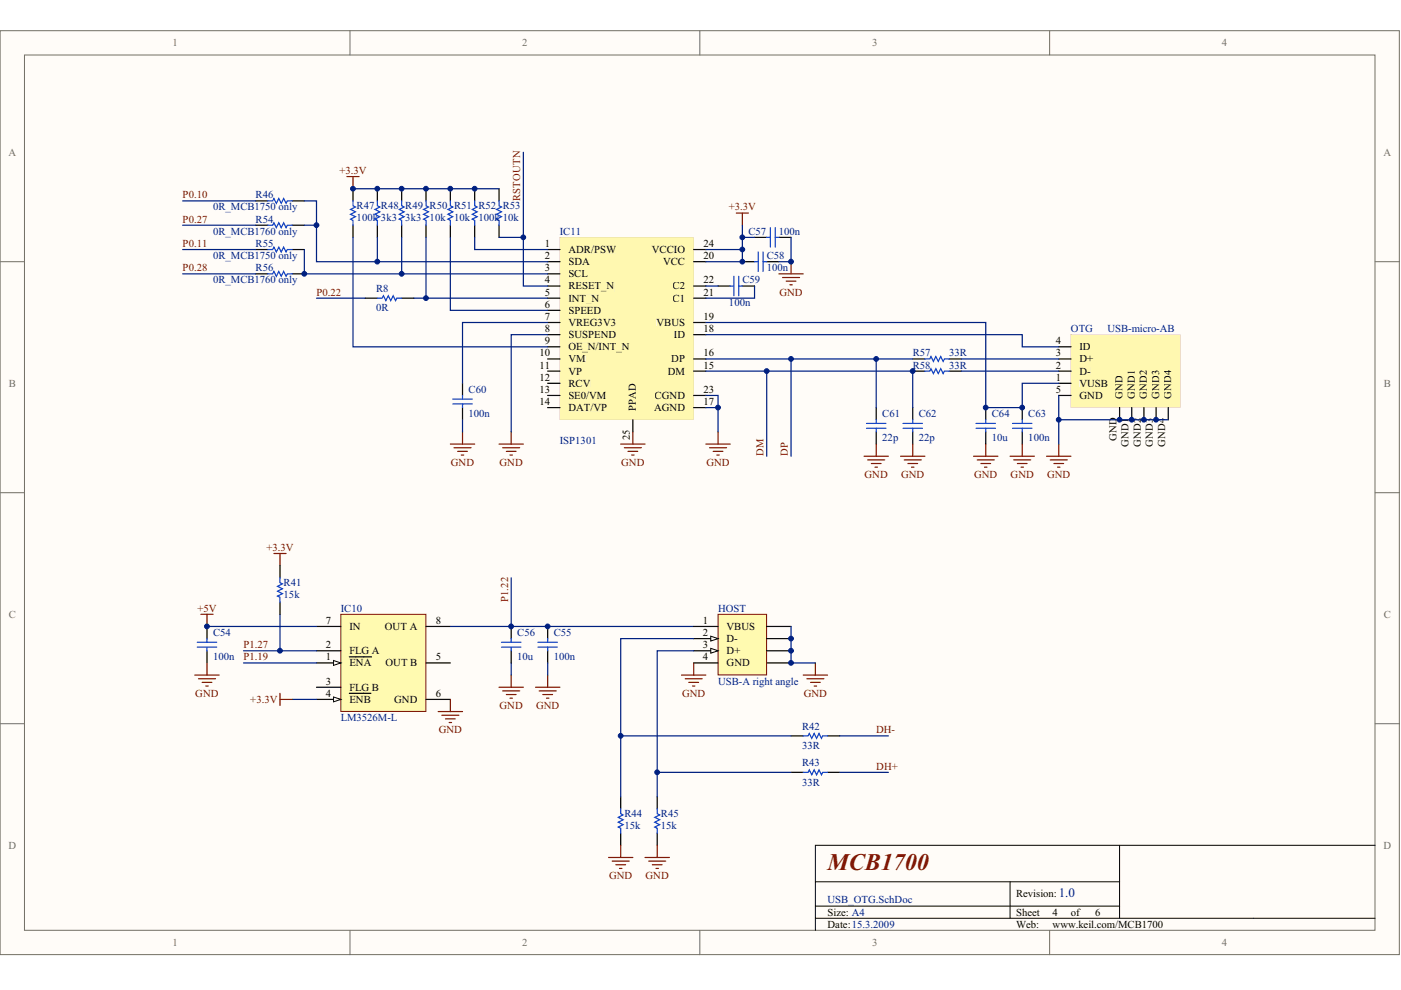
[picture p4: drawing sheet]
<svg xmlns="http://www.w3.org/2000/svg" width="297mm" height="210mm" viewBox="0 0 297 210" stroke-linecap="round" stroke-linejoin="round" font-family="sans-serif">
<path d="M0 6.5h296.7v195.9h-296.7z" fill="#fffcf8"/>
<path d="M0 6.5h296.7v195.9h-296.7z" fill="none" stroke="#726f64" stroke-width=".21"/>
<path d="M5.2 11.7h286.3v185.5h-286.3z" fill="#fffcf8"/>
<g fill="none" stroke="#726f64" stroke-width=".21">
<path d="M5.2 11.7h286.3v185.5h-286.3zM74.2 6.5v5.2M148.4 6.5v5.2M222.5 6.5v5.2M0 55.5h5.2M291.6 55.5h5.1M0 104.5h5.2M291.6 104.5h5.1M0 153.4h5.2M291.6 153.4h5.1M74.2 197.3v5.1M148.4 197.3v5.1"/>
<path d="M222.5 197.3v5.1"/>
</g>
<path d="M237.4 179.2v15.5M291.6 179.2h-118.7v18.1M172.9 187h64.5M172.9 194.7h118.7M172.9 192.1h64.5M214.2 187v7.7" fill="none" stroke="#000" stroke-width=".21"/>
<path d="M72.3 130.2h18v20.6h-18z" fill="#fffab0"/>
<path d="M72.3 130.2h18v20.6h-18z" fill="none" stroke="#851200" stroke-width=".21"/>
<path d="M67.1 140.6h5.2" fill="none" stroke="#000" stroke-width=".26"/>
<path d="M70.7 140l1.6 .6-1.6 .5z" fill="#fffcf8"/>
<path d="M70.7 140l1.6 .6-1.6 .5z" fill="none" stroke="#000" stroke-width=".21"/>
<path d="M67.1 132.8h5.2M67.1 138h5.2M74.1 139.3h4.7M67.1 145.7h5.2M67.1 148.3h5.2M90.3 140.6h5.2" fill="none" stroke="#000" stroke-width=".26"/>
<path d="M70.7 147.8l1.6 .5-1.6 .5z" fill="#fffcf8"/>
<path d="M70.7 147.8l1.6 .5-1.6 .5z" fill="none" stroke="#000" stroke-width=".21"/>
<path d="M90.3 132.8h5.2M74.1 147h4.5M90.3 148.3h5.2" fill="none" stroke="#000" stroke-width=".26"/>
<g fill="#000">
<path d="M116 52.8h2.7l.1 .1-.1 .1h-2.6zM116 55.4h2.7l.1 .1-.1 .1h-2.6zM116 58l2.7-.1 .1 .2-.1 .1h-2.6zM147 55.4h2.7l.1 .1-.1 .1h-2.6zM147 52.8h2.7l.1 .1-.1 .1h-2.6zM116 60.6l2.7-.1 .1 .1-.1 .2h-2.6zM116 63.1h2.7l.1 .1-.1 .1h-2.6zM116 65.7h2.7l.1 .1-.1 .1h-2.6zM116 68.3l2.7-.1 .1 .2-.1 .1h-2.6zM116 70.9l2.7-.1 .1 .2-.1 .1h-2.6zM116 73.4h2.7l.1 .1-.1 .2h-2.6zM116 76h2.7l.1 .1-.1 .1h-2.6z"/>
<path d="M116 78.6h2.7l.1 .1-.1 .1h-2.6zM147 78.6h2.7l.1 .1-.1 .1h-2.6zM147 76h2.7l.1 .1-.1 .1h-2.6zM147 70.9l2.7-.1 .1 .2-.1 .1h-2.6zM147 68.3l2.7-.1 .1 .2-.1 .1h-2.6zM147 63.1h2.7l.1 .1-.1 .1h-2.6zM147 60.6l2.7-.1 .1 .1-.1 .2h-2.6zM116 81.2l2.7-.1 .1 .2-.1 .1h-2.6zM116 83.8l2.7-.1 .1 .1-.1 .2h-2.6zM116 86.3h2.7l.1 .1-.1 .2h-2.6zM134.1 88.9l.2 .1v2.6l-.1 .1-.1-.1zM147 86.3h2.7l.1 .1-.1 .2h-2.6z"/>
<path d="M147 83.8l2.7-.1 .1 .1-.1 .2h-2.6z"/>
</g>
<path d="M118.7 50.3h28.3v38.7h-28.3v-2.4l.1-.2-.1-.1v-2.3l.1-.2-.1-.1v-2.3l.1-.1-.1-.2v-2.3l.1-.1-.1-.1v-2.4l.1-.1-.1-.1v-2.3l.1-.2-.1-.1v-2.3l.1-.1-.1-.2v-2.3l.1-.1-.1-.2v-2.3l.1-.1-.1-.1v-2.4l.1-.1-.1-.1v-2.3l.1-.2-.1-.1v-2.3l.1-.1-.1-.2v-2.3l.1-.1-.1-.1v-2.4l.1-.1-.1-.1zM138.7 85.6v1.6h6.5v-1.6zM120.5 85.6v1.6h8.2v-1.6zM133.3 86v1.2h1.5v-1.2zM133.3 84.7v1.2h1.5v-1.2zM138.9 83v1.6h6.3v-1.6zM120.6 83v1.6h7.9v-1.6zM133.3 83v1.6h1.5v-1.6zM133.3 81.4v1.5h1.5v-1.5zM120.5 80.5v1.5h4.7v-1.5zM120.5 77.9v1.6h2.8v-1.6zM141.6 77.9v1.5h3.6v-1.5zM120.5 75.3v1.6h3.6v-1.6zM142.4 75.3v1.5h2.8v-1.5zM127.6 72.8v2h5.9v-2zM120.6 72.7v2.1h7v-2.1zM120.6 70.1v1.6h5.3v-1.6zM126 70.2v1.5h4.6v-1.5zM143.7 70.2v1.5h1.5v-1.5zM143 70.2v1.5h.6v-1.5zM139.2 67.6v1.5h5.9v-1.5zM120.5 67.6v1.5h9.9v-1.5zM120.6 65v1.6h2.4v-1.6zM123.1 65v1.5h4.3v-1.5zM120.6 62.4v1.6h.6v.4h5.8v-2zM142.7 62.4v1.6h2.3v-1.6zM120.5 59.8v2.1h9.7v-2.1zM142.7 59.8v1.6h2.5v-1.6zM120.6 57.3v1.5h4v-1.5zM140.6 54.7v1.6h4.6v-1.6zM120.6 54.7v1.6h4.4v-1.6zM143.7 52.1v1.6h1.5v-1.6zM138.2 52.1v1.6h5.4v-1.6zM127.4 52.1v1.6h3.2v-1.6zM120.5 52.1v1.6h6.6v-1.6z" fill="#fff8b0"/>
<path d="M118.7 52.8l.1 .1-.1 .1z" fill="#000"/>
<g fill="#fff8b0">
<path d="M120.5 52.1h6.6v1.6h-6.6z"/>
<path d="M127.4 52.1h3.2v1.6h-3.2z"/>
</g>
<path d="M118.7 55.4l.1 .1-.1 .1z" fill="#000"/>
<path d="M120.6 54.7h4.4v1.6h-4.4z" fill="#fff8b0"/>
<path d="M118.7 57.9l.1 .2-.1 .1z" fill="#000"/>
<path d="M120.6 57.3h4v1.5h-4z" fill="#fff8b0"/>
<path d="M118.7 60.5l.1 .1-.1 .2z" fill="#000"/>
<path d="M120.5 59.8h9.7v2.1h-9.7z" fill="#fff8b0"/>
<path d="M118.7 63.1l.1 .1-.1 .1z" fill="#000"/>
<g fill="#fff8b0">
<path d="M120.6 62.4h.6v1.6h-.6z"/>
<path d="M121.2 62.4h5.8v2h-5.8z"/>
<path d="M121.2 62.4v1.6z"/>
</g>
<path d="M118.7 65.7l.1 .1-.1 .1zM121.2 62.4v1.6z" fill="#000"/>
<g fill="#fff8b0">
<path d="M120.6 65h2.4v1.6h-2.4z"/>
<path d="M123.1 65h4.3v1.5h-4.3z"/>
</g>
<path d="M118.7 68.2l.1 .2-.1 .1z" fill="#000"/>
<path d="M120.5 67.6h9.9v1.5h-9.9z" fill="#fff8b0"/>
<path d="M118.7 70.8l.1 .2-.1 .1z" fill="#000"/>
<g fill="#fff8b0">
<path d="M120.6 70.1h5.3v1.6h-5.3z"/>
<path d="M126 70.2h4.6v1.5h-4.6z"/>
</g>
<path d="M118.7 73.4l.1 .1-.1 .2z" fill="#000"/>
<g fill="#fff8b0">
<path d="M120.6 72.7h7v2.1h-7z"/>
<path d="M127.6 72.8h5.9v2h-5.9z"/>
</g>
<path d="M118.7 76l.1 .1-.1 .1z" fill="#000"/>
<path d="M120.5 75.3h3.6v1.6h-3.6z" fill="#fff8b0"/>
<path d="M118.7 78.6l.1 .1-.1 .1z" fill="#000"/>
<path d="M120.5 77.9h2.8v1.6h-2.8z" fill="#fff8b0"/>
<path d="M118.7 81.1l.1 .2-.1 .1z" fill="#000"/>
<path d="M120.5 80.5h4.7v1.5h-4.7z" fill="#fff8b0"/>
<path d="M118.7 83.7l.1 .1-.1 .2z" fill="#000"/>
<path d="M120.6 83h7.9v1.6h-7.9z" fill="#fff8b0"/>
<path d="M118.7 86.3l.1 .1-.1 .2z" fill="#000"/>
<path d="M120.5 85.6h8.2v1.6h-8.2z" fill="#fff8b0"/>
<path d="M147 78.6v.2z" fill="#000"/>
<path d="M141.6 77.9h3.6v1.5h-3.6z" fill="#fff8b0"/>
<path d="M147 76v.2z" fill="#000"/>
<path d="M142.4 75.3h2.8v1.5h-2.8z" fill="#fff8b0"/>
<path d="M147 86.3v.2z" fill="#000"/>
<path d="M138.7 85.6h6.5v1.6h-6.5z" fill="#fff8b0"/>
<path d="M147 70.9v.2z" fill="#000"/>
<g fill="#fff8b0">
<path d="M143 70.2h.6v1.5h-.6z"/>
<path d="M143.7 70.2h1.5v1.5h-1.5z"/>
</g>
<path d="M147 68.3v.2z" fill="#000"/>
<path d="M139.2 67.6h5.9v1.5h-5.9z" fill="#fff8b0"/>
<path d="M147 55.4v.2z" fill="#000"/>
<path d="M140.6 54.7h4.6v1.6h-4.6z" fill="#fff8b0"/>
<path d="M147 63.1v.2z" fill="#000"/>
<path d="M142.7 62.4h2.3v1.6h-2.3z" fill="#fff8b0"/>
<path d="M147 60.6v.2z" fill="#000"/>
<path d="M142.7 59.8h2.5v1.6h-2.5z" fill="#fff8b0"/>
<path d="M147 83.8v.2z" fill="#000"/>
<path d="M138.9 83h6.3v1.6h-6.3z" fill="#fff8b0"/>
<path d="M147 52.8v.2z" fill="#000"/>
<g fill="#fff8b0">
<path d="M138.2 52.1h5.4v1.6h-5.4z"/>
<path d="M143.7 52.1h1.5v1.6h-1.5z"/>
</g>
<path d="M134.1 88.9l.2 .1z" fill="#000"/>
<g fill="#fff8b0">
<path d="M133.3 86h1.5v1.2h-1.5z"/>
<path d="M133.3 84.7h1.5v1.2h-1.5z"/>
<path d="M133.3 83h1.5v1.6h-1.5z"/>
<path d="M133.3 81.4h1.5v1.5h-1.5z"/>
</g>
<path d="M134.3 89h12.7l.1-2.4v2.4zM147 84v2.3z" fill="#851200"/>
<path d="M147 86.3l.1 .3z" fill="#000"/>
<path d="M118.7 86.6v2.4h15.4h-15.4zM118.7 84v2.3zM118.7 81.4v2.3zM118.7 78.8v2.3zM118.7 76.2v2.4zM118.7 73.7v2.3zM118.7 71.1v2.3zM118.7 68.5v2.3zM118.7 65.9v2.3zM118.7 63.3v2.4zM118.7 60.8v2.3zM118.7 58.2v2.3zM118.7 55.6v2.3zM118.7 53v2.4zM118.7 50.3h28.4v2.5l-.1-2.5h-28.3v2.5z" fill="#851200"/>
<g fill="#000">
<path d="M118.7 52.8v.2zM118.7 55.4v.2zM118.7 57.9v.3zM118.7 60.5v.3zM118.7 63.1v.2zM118.7 65.7v.2zM118.7 68.2v.3zM118.7 70.8v.3zM118.7 73.4v.3zM118.7 76v.2zM118.7 78.6v.2zM118.7 81.1v.3z"/>
<path d="M118.7 83.7v.3zM118.7 86.3v.3z"/>
</g>
<path d="M147 78.8v4.9zM147 76.2v2.4zM147 71.1v4.9zM147 68.5v2.3zM147 63.3v5z" fill="#851200"/>
<path d="M147 78.6l.1 .2zM147 76l.1 .2zM147 70.8l.1 .3zM147 68.3l.1 .2z" fill="#000"/>
<path d="M147 60.8v2.3zM147 55.6v4.9zM147 53v2.4z" fill="#851200"/>
<g fill="#000">
<path d="M147 55.4l.1 .2zM147 52.8l.1 .2zM147 63.1l.1 .2zM147 60.5l.1 .3zM224.4 78.6h2.7l.1 .1-.1 .1h-2.6zM224.4 76h2.7l.1 .1-.1 .1h-2.6zM224.4 73.4h2.7l.1 .1-.1 .2h-2.6zM134.1 89h.2zM147 83.7l.1 .3zM224.4 81.2l2.7-.1 .1 .2-.1 .1h-2.6zM224.4 83.8l2.7-.1 .1 .1-.1 .2h-2.6zM237.3 86.3l.2 .1v2.6l-.1 .1-.2-.1z"/>
<path d="M239.9 86.3l.2 .1v2.6l-.1 .1-.2-.1zM242.4 86.3l.3 .1v2.6l-.2 .1-.1-.1zM245 86.3l.2 .1v2.6l-.1 .1-.1-.1zM247.6 86.3l.2 .1v2.6l-.1 .1-.1-.1z"/>
</g>
<g fill="none" stroke="#000" stroke-width=".26">
<path d="M74.8 40v2.6M74.8 47.8v2.5M80 40v2.6M80 47.8v2.5M85.2 40v2.6M85.2 47.8v2.5M90.3 40v2.6M90.3 47.8v2.5M95.5 40v2.6M95.5 47.8v2.5M100.6 40v2.6M100.6 47.8v2.5"/>
<path d="M105.8 40v2.6M105.8 47.8v2.5M157.4 55.5h2.6M160 50.3h2.6M162.6 55.5h2.5M165.1 50.3h2.6M152.2 60.6h2.6M157.4 60.6h2.6M193.5 78.7h2.6M193.5 76.1h2.6M201.3 78.7h2.5M201.3 76.1h2.5"/>
<path d="M98.1 81.3v2.5M98.1 86.4v2.6M185.8 86.4v2.6M185.8 91.6v2.6M193.5 86.4v2.6M193.5 91.6v2.6M216.7 86.4v2.6M216.7 91.6v2.6M59.4 119.9v2.6M43.9 132.8v2.6M43.9 138v2.6M59.4 127.7v2.5"/>
<path d="M116.1 132.8v2.6M116.1 138v2.6M167.7 156h2.6M175.5 156h2.5M131.6 168.9v2.6M131.6 176.6v2.6M139.3 168.9v2.6M139.3 176.6v2.6M167.7 163.8h2.6M175.5 163.8h2.5"/>
</g>
<g fill="none" stroke="#0049ff" stroke-width=".26">
<path d="M74.8 42.6v1l.6 .3-1.1 .5 1.1 .5-1.1 .5 1.1 .5-1.1 .6 .5 .2v1.1M80 42.6v1l.5 .3-1 .5 1 .5-1 .5 1 .5-1 .6 .5 .2v1.1M85.2 42.6v1l.5 .3-1.1 .5 1.1 .5-1.1 .5 1.1 .5-1.1 .6 .6 .2v1.1M90.3 42.6v1l.5 .3-1 .5 1 .5-1 .5 1 .5-1 .6 .5 .2v1.1M95.5 42.6v1l.5 .3-1 .5 1 .5-1 .5 1 .5-1 .6 .5 .2v1.1M100.6 42.6v1l.6 .3-1.1 .5 1.1 .5-1.1 .5 1.1 .5-1.1 .6 .5 .2v1.1M105.8 42.6v1l.5 .3-1 .5 1 .5-1 .5 1 .5-1 .6 .5 .2v1.1M155.6 58.6v4.1M156.6 58.6v4.1M160 55.5h.8M160.8 53.4v4.1M161.8 53.4v4.1"/>
<path d="M161.8 55.5h.8M162.6 50.3h.7M163.3 48.3v4.1M164.4 48.3v4.1M164.4 50.3h.7M154.8 60.6h.8M156.6 60.6h.8M196.1 78.7h1l.3-.5 .5 1 .5-1 .5 1 .6-1 .5 1 .2-.5h1.1M196.1 76.1h1l.3-.5 .5 1 .5-1 .5 1 .6-1 .5 1 .2-.5h1.1M96 84.6h4.1M96 85.6h4.1M98.1 83.8v.8"/>
<path d="M98.1 85.6v.8M183.7 89.8h4.1M183.7 90.8h4.1M185.8 89v.8M185.8 90.8v.8M191.5 89.8h4.1M191.5 90.8h4.1M193.5 89v.8M193.5 90.8v.8M214.7 89.8h4.1M214.7 90.8h4.1M216.7 89v.8"/>
<path d="M216.7 90.8v.8M41.8 136.2h4.1M41.8 137.2h4.1M43.9 135.4v.8M43.9 137.2v.8M59.4 122.5v1l.5 .3-1.1 .5 1.1 .5-1.1 .5 1.1 .6-1.1 .5 .6 .2v1.1M114.1 136.2h4.1M114.1 137.2h4.1M116.1 135.4v.8M116.1 137.2v.8M170.3 156h1l.3-.5 .5 1 .5-1 .5 1 .6-1 .5 1 .2-.5h1.1M131.6 171.5v1l.5 .3-1 .5 1 .5-1 .5 1 .5-1 .6 .5 .2v1"/>
<path d="M139.3 171.5v1l.6 .3-1.1 .5 1.1 .5-1.1 .5 1.1 .5-1.1 .6 .5 .2v1M170.3 163.8h1l.3-.6 .5 1.1 .5-1.1 .5 1.1 .6-1.1 .5 1.1 .2-.5h1.1"/>
</g>
<g fill="none" stroke="#851200" stroke-width=".26">
<path d="M73.6 37.4h2.5M74.8 37.4v2.6M156.1 45.2h2.6M157.4 45.2v2.6M165.1 58.1h5.2M165.9 58.8h3.6M166.7 59.6h2.1M167.7 55.5v2.6M167.5 60.4h.5M95.5 94.2h5.1M96.3 94.9h3.6M97 95.7h2.1"/>
<path d="M97.8 96.5h.5M98.1 91.6v2.6M105.8 94.2h5.2M106.6 94.9h3.6M107.3 95.7h2.1M108.1 96.5h.5M108.4 91.6v2.6M131.6 94.2h5.2M132.4 94.9h3.6M133.1 95.7h2.1M133.9 96.5h.5M134.2 91.6v2.6"/>
<path d="M149.7 94.2h5.1M150.4 94.9h3.6M151.2 95.7h2.1M152 96.5h.5M152.2 91.6v2.6M183.2 96.7h5.2M184 97.5h3.6M184.7 98.3h2.1M185.5 99.1h.5M185.8 94.2v2.5M190.9 96.7h5.2M191.7 97.5h3.6"/>
<path d="M192.5 98.3h2M193.3 99.1h.5M193.5 94.2v2.5M214.2 96.7h5.1M214.9 97.5h3.6M215.7 98.3h2.1M216.5 99.1h.5M216.7 94.2v2.5M58.1 117.4h2.6M59.4 117.4v2.5M42.6 130.2h2.6M43.9 130.2v2.6"/>
<path d="M41.3 143.1h5.2M42.1 143.9h3.6M42.9 144.7h2M43.6 145.5h.5M43.9 140.6v2.5M92.9 150.9h5.2M93.7 151.6h3.6M94.5 152.4h2M95.2 153.2h.5M95.5 148.3v2.6M105.8 145.7h5.2M106.6 146.5h3.6"/>
<path d="M107.3 147.3h2.1M108.1 148h.5M108.4 143.1v2.6M113.5 145.7h5.2M114.3 146.5h3.6M115.1 147.3h2.1M115.9 148h.5M116.1 143.1v2.6M144.5 143.1h5.2M145.3 143.9h3.6M146 144.7h2.1M146.8 145.5h.5"/>
<path d="M147.1 140.6v2.5M131.6 179.2v2.6M139.3 179.2v2.6M129 181.8h5.2M129.8 182.6h3.6M130.6 183.4h2M131.3 184.1h.6M136.8 181.8h5.1M137.5 182.6h3.6M138.3 183.4h2.1M139.1 184.1h.5"/>
</g>
<g fill="none" stroke="#002080" stroke-width=".26">
<path d="M111 32.3v28.3h5.1M74.8 50.3v23.2h41.3M74.8 40h31M80 50.3v5.2M85.2 50.3v7.8M90.3 50.3v12.9M95.5 50.3v15.5h20.6M100.6 50.3v2.6h15.5M105.8 50.3h5.2M149.7 52.9h7.7M157.4 47.8v7.7h-7.7M157.4 50.3h2.6"/>
<path d="M167.7 50.3v5.2h-2.6M116.1 71h-7.7v20.6M116.1 68.4h-18v12.9M149.7 78.7h43.8v7.7M149.7 60.6h2.5M149.7 76.1h43.8M160 60.6v2.6h-10.3M162.6 78.7v18M167.7 76.1v20.6M185.8 76.1v10.3M98.1 89v2.6M149.7 83.8h2.5v7.8"/>
<path d="M149.7 86.4h2.5M43.9 132.8h23.2M51.6 138h15.5M59.4 130.2v7.8M95.5 132.8h51.6M108.4 140.6v2.5M116.1 140.6v2.5M178 156h10.4M139.3 163.8h28.4M178 163.8h10.4"/>
</g>
<path d="M227.1 71h23.1v15.4h-23.1z" fill="#fff8b0"/>
<path d="M227.1 81.1l.1 .2-.1 .1z" fill="#000"/>
<path d="M228.9 80.5h5.9v1.5h-5.9z" fill="#fff8b0"/>
<path d="M227.1 78.6l.1 .1-.1 .1z" fill="#000"/>
<path d="M228.9 77.9h2.3v1.5h-2.3z" fill="#fff8b0"/>
<path d="M227.1 76l.1 .1-.1 .1z" fill="#000"/>
<path d="M228.9 75.3h2.8v1.5h-2.8z" fill="#fff8b0"/>
<path d="M227.1 73.4l.1 .1-.1 .2z" fill="#000"/>
<g fill="#fff8b0">
<path d="M228.9 72.8h.7v1.5h-.7z"/>
<path d="M229.6 72.8h1.5v1.5h-1.5z"/>
</g>
<path d="M227.1 83.7l.1 .1-.1 .2z" fill="#000"/>
<path d="M228.9 83h4.8v1.6h-4.8z" fill="#fff8b0"/>
<path d="M237.3 86.3l.2 .1z" fill="#000"/>
<g fill="#fff8b0">
<path d="M236.5 83h1.5v1.5h-1.5z"/>
<path d="M236.5 81.4h1.5v1.6h-1.5z"/>
<path d="M236.5 79.7h1.5v1.5h-1.5z"/>
</g>
<path d="M239.9 86.3l.2 .1z" fill="#000"/>
<g fill="#fff8b0">
<path d="M239.1 83h1.5v1.5h-1.5z"/>
<path d="M239.1 81.4h1.5v1.6h-1.5z"/>
<path d="M239.1 79.7h1.5v1.5h-1.5z"/>
<path d="M239.1 78.7h1.5v.6h-1.5z"/>
</g>
<path d="M242.5 86.3l.2 .1z" fill="#000"/>
<g fill="#fff8b0">
<path d="M241.6 83h1.6v1.5h-1.6z"/>
<path d="M241.7 81.4h1.5v1.6h-1.5z"/>
<path d="M241.7 79.7h1.5v1.5h-1.5z"/>
<path d="M241.6 78.6h1.6v.9h-1.6z"/>
</g>
<path d="M245 86.3l.2 .1z" fill="#000"/>
<g fill="#fff8b0">
<path d="M244.2 83h1.6v1.5h-1.6z"/>
<path d="M244.3 81.4h1.5v1.6h-1.5z"/>
<path d="M244.3 79.7h1.4v1.5h-1.4z"/>
<path d="M244.2 78.7h1.6v.8h-1.6z"/>
</g>
<path d="M247.6 86.3l.2 .1z" fill="#000"/>
<g fill="#fff8b0">
<path d="M246.8 83h1.6v1.5h-1.6z"/>
<path d="M246.8 81.4h1.5v1.6h-1.5z"/>
<path d="M246.8 79.7h1.5v1.5h-1.5z"/>
<path d="M246.8 78.5h1.5v1.1h-1.5z"/>
</g>
<path d="M227 70.9h23.3v15.5h-2.5h2.4v-15.4h-23.1v2.4zM245.2 86.4h2.4zM242.7 86.4h2.3zM240.1 86.4h2.3zM237.5 86.4h2.3zM227 84l.1 2.4h10.1h-10.2zM227 81.4l.1 2.3zM227 78.8l.1 2.3zM227 76.2l.1 2.4zM227 73.7l.1 2.3z" fill="#851200"/>
<path d="M227 78.6l.1 .2zM227 76l.1 .2zM227 73.4l.1 .3zM227 81.1l.1 .3zM227 83.7l.1 .3zM237.3 86.4h.2zM239.8 86.4h.3zM242.4 86.4h.3zM245 86.4h.2zM247.6 86.4h.2z" fill="#000"/>
<path d="M206.4 96.7h5.2M207.2 97.5h3.6M208 98.3h2M208.7 99.1h.6M209 94.2v2.5M221.9 96.7h5.2M222.7 97.5h3.6M223.4 98.3h2.1M224.2 99.1h.5M224.5 94.2v2.5" fill="none" stroke="#851200" stroke-width=".26"/>
<path d="M149.7 71h67v2.5h7.8M149.7 68.4h59.3v18h7.7v-5.1h7.8M203.8 78.7h20.7M203.8 76.1h20.7M224.5 83.8v5.2h23.2M224.5 89v5.2" fill="none" stroke="#002080" stroke-width=".26"/>
<path d="M152.2 130.2h10.3v12.9h-10.3z" fill="#fffab0"/>
<path d="M152.2 130.2h10.3v12.9h-10.3z" fill="none" stroke="#851200" stroke-width=".21"/>
<path d="M147.1 132.8h5.1M147.1 135.4h5.1" fill="none" stroke="#000" stroke-width=".26"/>
<path d="M150.7 134.9l1.5 .5-1.5 .5z" fill="#fffcf8"/>
<path d="M150.7 134.9l1.5 .5-1.5 .5z" fill="none" stroke="#000" stroke-width=".21"/>
<path d="M147.1 138h5.1" fill="none" stroke="#000" stroke-width=".26"/>
<path d="M150.7 137.5l1.5 .5-1.5 .5z" fill="#fffcf8"/>
<path d="M150.7 137.5l1.5 .5-1.5 .5z" fill="none" stroke="#000" stroke-width=".21"/>
<g fill="none" stroke="#000" stroke-width=".26">
<path d="M54.2 47.8h2.6M54.2 58.1h2.6M54.2 42.6h2.6M54.2 52.9h2.6M61.9 47.8h2.6M61.9 58.1h2.6M61.9 42.6h2.6M61.9 52.9h2.6M77.4 63.2h2.6M85.2 63.2h2.5M209 86.4v2.6M209 91.6v2.6"/>
<path d="M108.4 132.8v2.6M108.4 138v2.6M162.6 138h5.1M162.6 135.4h5.1M162.6 132.8h5.1M147.1 140.6h5.1M162.6 140.6h5.1"/>
</g>
<g fill="none" stroke="#002080" stroke-width=".26">
<path d="M38.7 47.8h15.5M38.7 42.6h15.5M38.7 52.9h15.5M38.7 58.1h15.5M64.5 42.6h2.6v12.9h49M64.5 52.9v5.2h51.6M64.5 47.8h2.6M67.1 63.2h10.3M87.7 63.2h28.4M108.4 122.5v10.3M147.1 135.4h-15.5v33.5M147.1 138h-7.8v30.9"/>
<path d="M167.7 132.8v7.8h5.2M51.6 140.6h15.5M61.9 148.3h5.2M131.6 156h36.1"/>
</g>
<path d="M59.4 147v2.6M59.4 148.3h2.5M170.3 143.1h5.2M171.1 143.9h3.6M171.8 144.7h2.1M172.6 145.5h.5M172.9 140.6v2.5" fill="none" stroke="#851200" stroke-width=".26"/>
<g fill="none" stroke="#0049ff" stroke-width=".26">
<path d="M56.8 47.8h1l.3-.6 .5 1.1 .5-1.1 .5 1.1 .5-1.1 .6 1.1 .2-.5h1M56.8 58.1h1l.3-.6 .5 1.1 .5-1.1 .5 1.1 .5-1.1 .6 1.1 .2-.5h1M56.8 42.6h1l.3-.5 .5 1 .5-1 .5 1 .5-1 .6 1 .2-.5h1M56.8 52.9h1l.3-.5 .5 1 .5-1 .5 1 .5-1 .6 1 .2-.5h1M80 63.2h1l.3-.5 .5 1 .5-1 .5 1 .6-1 .5 1 .2-.5h1.1M206.9 89.8h4.2M206.9 90.8h4.2M209 89v.8M209 90.8v.8M106.3 136.2h4.1M106.3 137.2h4.1M108.4 135.4v.8"/>
<path d="M108.4 137.2v.8"/>
</g>
<circle cx="43.9" cy="132.8" r=".5" fill="#002080"/>
<circle cx="43.9" cy="132.8" r=".5" fill="none" stroke="#002080" stroke-width=".21"/>
<circle cx="59.4" cy="138" r=".5" fill="#002080"/>
<circle cx="59.4" cy="138" r=".5" fill="none" stroke="#002080" stroke-width=".21"/>
<circle cx="64.5" cy="58.1" r=".5" fill="#002080"/>
<circle cx="64.5" cy="58.1" r=".5" fill="none" stroke="#002080" stroke-width=".21"/>
<circle cx="67.1" cy="47.7" r=".5" fill="#002080"/>
<circle cx="67.1" cy="47.7" r=".5" fill="none" stroke="#002080" stroke-width=".21"/>
<circle cx="74.8" cy="40" r=".5" fill="#002080"/>
<circle cx="74.8" cy="40" r=".5" fill="none" stroke="#002080" stroke-width=".21"/>
<circle cx="80" cy="55.5" r=".5" fill="#002080"/>
<circle cx="80" cy="55.5" r=".5" fill="none" stroke="#002080" stroke-width=".21"/>
<circle cx="80" cy="40" r=".5" fill="#002080"/>
<circle cx="80" cy="40" r=".5" fill="none" stroke="#002080" stroke-width=".21"/>
<circle cx="85.2" cy="58.1" r=".5" fill="#002080"/>
<circle cx="85.2" cy="58.1" r=".5" fill="none" stroke="#002080" stroke-width=".21"/>
<circle cx="85.2" cy="40" r=".5" fill="#002080"/>
<circle cx="85.2" cy="40" r=".5" fill="none" stroke="#002080" stroke-width=".21"/>
<circle cx="90.3" cy="63.2" r=".5" fill="#002080"/>
<circle cx="90.3" cy="63.2" r=".5" fill="none" stroke="#002080" stroke-width=".21"/>
<circle cx="90.3" cy="40" r=".5" fill="#002080"/>
<circle cx="90.3" cy="40" r=".5" fill="none" stroke="#002080" stroke-width=".21"/>
<circle cx="95.5" cy="40" r=".5" fill="#002080"/>
<circle cx="95.5" cy="40" r=".5" fill="none" stroke="#002080" stroke-width=".21"/>
<circle cx="100.6" cy="40" r=".5" fill="#002080"/>
<circle cx="100.6" cy="40" r=".5" fill="none" stroke="#002080" stroke-width=".21"/>
<circle cx="108.4" cy="132.8" r=".5" fill="#002080"/>
<circle cx="108.4" cy="132.8" r=".5" fill="none" stroke="#002080" stroke-width=".21"/>
<circle cx="110.9" cy="50.3" r=".5" fill="#002080"/>
<circle cx="110.9" cy="50.3" r=".5" fill="none" stroke="#002080" stroke-width=".21"/>
<circle cx="116.1" cy="132.8" r=".5" fill="#002080"/>
<circle cx="116.1" cy="132.8" r=".5" fill="none" stroke="#002080" stroke-width=".21"/>
<circle cx="131.6" cy="156" r=".5" fill="#002080"/>
<circle cx="131.6" cy="156" r=".5" fill="none" stroke="#002080" stroke-width=".21"/>
<circle cx="139.3" cy="163.7" r=".5" fill="#002080"/>
<circle cx="139.3" cy="163.7" r=".5" fill="none" stroke="#002080" stroke-width=".21"/>
<circle cx="152.2" cy="86.4" r=".5" fill="#002080"/>
<circle cx="152.2" cy="86.4" r=".5" fill="none" stroke="#002080" stroke-width=".21"/>
<circle cx="157.4" cy="55.5" r=".5" fill="#002080"/>
<circle cx="157.4" cy="55.5" r=".5" fill="none" stroke="#002080" stroke-width=".21"/>
<circle cx="157.4" cy="52.9" r=".5" fill="#002080"/>
<circle cx="157.4" cy="52.9" r=".5" fill="none" stroke="#002080" stroke-width=".21"/>
<circle cx="157.4" cy="50.3" r=".5" fill="#002080"/>
<circle cx="157.4" cy="50.3" r=".5" fill="none" stroke="#002080" stroke-width=".21"/>
<circle cx="162.5" cy="78.7" r=".5" fill="#002080"/>
<circle cx="162.5" cy="78.7" r=".5" fill="none" stroke="#002080" stroke-width=".21"/>
<circle cx="167.7" cy="140.5" r=".5" fill="#002080"/>
<circle cx="167.7" cy="140.5" r=".5" fill="none" stroke="#002080" stroke-width=".21"/>
<circle cx="167.7" cy="138" r=".5" fill="#002080"/>
<circle cx="167.7" cy="138" r=".5" fill="none" stroke="#002080" stroke-width=".21"/>
<circle cx="167.7" cy="135.4" r=".5" fill="#002080"/>
<circle cx="167.7" cy="135.4" r=".5" fill="none" stroke="#002080" stroke-width=".21"/>
<circle cx="167.7" cy="76.1" r=".5" fill="#002080"/>
<circle cx="167.7" cy="76.1" r=".5" fill="none" stroke="#002080" stroke-width=".21"/>
<circle cx="167.7" cy="55.5" r=".5" fill="#002080"/>
<circle cx="167.7" cy="55.5" r=".5" fill="none" stroke="#002080" stroke-width=".21"/>
<circle cx="185.8" cy="76.1" r=".5" fill="#002080"/>
<circle cx="185.8" cy="76.1" r=".5" fill="none" stroke="#002080" stroke-width=".21"/>
<circle cx="193.5" cy="78.7" r=".5" fill="#002080"/>
<circle cx="193.5" cy="78.7" r=".5" fill="none" stroke="#002080" stroke-width=".21"/>
<circle cx="209" cy="86.4" r=".5" fill="#002080"/>
<circle cx="209" cy="86.4" r=".5" fill="none" stroke="#002080" stroke-width=".21"/>
<circle cx="216.7" cy="86.4" r=".5" fill="#002080"/>
<circle cx="216.7" cy="86.4" r=".5" fill="none" stroke="#002080" stroke-width=".21"/>
<circle cx="224.5" cy="89" r=".5" fill="#002080"/>
<circle cx="224.5" cy="89" r=".5" fill="none" stroke="#002080" stroke-width=".21"/>
<circle cx="237.4" cy="89" r=".5" fill="#002080"/>
<circle cx="237.4" cy="89" r=".5" fill="none" stroke="#002080" stroke-width=".21"/>
<circle cx="239.9" cy="89" r=".5" fill="#002080"/>
<circle cx="239.9" cy="89" r=".5" fill="none" stroke="#002080" stroke-width=".21"/>
<circle cx="242.5" cy="89" r=".5" fill="#002080"/>
<circle cx="242.5" cy="89" r=".5" fill="none" stroke="#002080" stroke-width=".21"/>
<circle cx="245.1" cy="89" r=".5" fill="#002080"/>
<circle cx="245.1" cy="89" r=".5" fill="none" stroke="#002080" stroke-width=".21"/>
<text font-size="5.1" fill="#851200" x="175.5" y="184.5">MCB1700</text>
<text font-size="2.8" fill="#002080" x="224.5" y="190.2">1.0</text>
<g font-size="2.3" fill="#726f64">
<text x="36.6" y="9.8">1</text>
<text x="110.7" y="9.8">2</text>
<text x="184.9" y="9.8">3</text>
<text x="259.1" y="9.8">4</text>
<text x="1.8" y="33">A</text>
<text x="293.3" y="33">A</text>
<text x="1.9" y="82">B</text>
<text x="293.4" y="82">B</text>
<text x="1.9" y="131">C</text>
<text x="293.4" y="131">C</text>
<text x="1.8" y="180">D</text>
<text x="293.3" y="180">D</text>
<text x="36.6" y="200.6">1</text>
<text x="110.7" y="200.6">2</text>
<text x="184.9" y="200.6">3</text>
<text x="259.1" y="200.6">4</text>
</g>
<g font-size="2.3" fill="#851200">
<text x="72" y="36.9">+3.3V</text>
<text x="38.7" y="42">P0.10</text>
<text x="38.7" y="47.2">P0.27</text>
<text x="154.5" y="44.6">+3.3V</text>
<text x="38.7" y="52.4">P0.11</text>
<text x="38.7" y="57.5">P0.28</text>
<text x="67.1" y="62.7">P0.22</text>
<text x="165.2" y="62.7">GND</text>
<text x="95.6" y="98.8">GND</text>
<text x="105.9" y="98.8">GND</text>
<text x="131.7" y="98.8">GND</text>
<text x="149.8" y="98.8">GND</text>
<text x="183.3" y="101.3">GND</text>
<text x="191" y="101.3">GND</text>
<text x="206.5" y="101.3">GND</text>
<text x="214.3" y="101.3">GND</text>
<text x="222" y="101.3">GND</text>
<text x="56.5" y="116.8">+3.3V</text>
<text x="41.8" y="129.7">+5V</text>
<text x="51.6" y="137.4">P1.27</text>
<text x="51.6" y="140">P1.19</text>
<text x="41.4" y="147.7">GND</text>
<text x="53.1" y="149">+3.3V</text>
<text x="144.6" y="147.7">GND</text>
<text x="170.4" y="147.7">GND</text>
<text x="93" y="155.5">GND</text>
<text x="105.9" y="150.3">GND</text>
<text x="113.6" y="150.3">GND</text>
<text x="185.8" y="155.5">DH-</text>
<text x="185.8" y="163.2">DH+</text>
<text x="129.1" y="186.4">GND</text>
<text x="136.9" y="186.4">GND</text>
</g>
<g font-size="2.3" fill="#002080">
<text x="45.2" y="44.6">0R_MCB1750 only</text>
<text x="54.2" y="47.2">R54</text>
<text x="54.2" y="42">R46</text>
<text x="75.6" y="44.4">R47 R48 R49 R50 R51 R52 R53</text>
<text x="75.6" y="46.9">100k 3k3</text>
<text x="85.9" y="46.9">3k3</text>
<text x="91.1" y="46.9">10k</text>
<text x="96.3" y="46.9">10k</text>
<text x="101.4" y="46.9">100k 10k</text>
<text x="45.2" y="49.8">0R_MCB1760 only</text>
<text x="54.2" y="52.4">R55</text>
<text x="118.7" y="49.8">IC11</text>
<text x="158.7" y="49.8">C57</text>
<text x="165.1" y="49.8">100n</text>
<text x="45.2" y="54.9">0R_MCB1750 only</text>
<text x="54.2" y="57.5">R56</text>
<text x="162.6" y="54.9">C58</text>
<text x="162.6" y="57.5">100n</text>
<text x="45.2" y="60.1">0R_MCB1760 only</text>
<text x="79.7" y="61.9">R8</text>
<text x="154.6" y="65">100n</text>
<text x="157.4" y="60.1">C59</text>
<text x="79.7" y="66">0R</text>
<text x="227.1" y="70.4">OTG</text>
<text x="234.8" y="70.4">USB-micro-AB</text>
<text x="193.5" y="75.6">R57</text>
<text x="201.3" y="75.6">33R</text>
<text x="99.4" y="83.3">C60</text>
<text x="193.5" y="78.1">R58</text>
<text x="201.3" y="78.1">33R</text>
<text x="99.4" y="88.4">100n</text>
<text x="187.1" y="88.4">C61</text>
<text x="194.8" y="88.4">C62</text>
<text x="210.3" y="88.4">C64</text>
<text x="218" y="88.4">C63</text>
<text x="118.7" y="94.1">ISP1301</text>
<text x="187.1" y="93.6">22p</text>
<text x="194.8" y="93.6">22p</text>
<text x="210.3" y="93.6">10u</text>
<text x="218" y="93.6">100n</text>
<text x="60.1" y="124.3">R41</text>
<text x="60.1" y="126.9">15k</text>
<text x="72.3" y="129.7">IC10</text>
<text x="152.2" y="129.7">HOST</text>
<text x="45.2" y="134.8">C54</text>
<text x="109.7" y="134.8">C56</text>
<text x="117.4" y="134.8">C55</text>
<text x="45.2" y="140">100n</text>
<text x="109.7" y="140">10u</text>
<text x="117.4" y="140">100n</text>
<text x="152.2" y="145.2">USB-A right angle</text>
<text x="72.3" y="152.9">LM3526M-L</text>
<text x="170" y="154.7">R42</text>
<text x="170" y="158.8">33R</text>
<text x="170" y="162.4">R43</text>
<text x="170" y="166.6">33R</text>
<text x="132.4" y="173.3">R44</text>
<text x="140.1" y="173.3">R45</text>
<text x="132.4" y="175.8">15k</text>
<text x="140.1" y="175.8">15k</text>
<text x="175.5" y="191.6">USB_OTG.SchDoc</text>
</g>
<g font-size="2.3">
<text x="115.5" y="52.4">1</text>
<text x="120.5" y="53.6">ADR/PSW</text>
<text x="138.2" y="53.6">VCCIO</text>
<text x="149.1" y="52.4">24</text>
<text x="115.5" y="54.9">2</text>
<text x="115.5" y="57.5">3</text>
<text x="120.5" y="56.2">SDA</text>
<text x="120.5" y="58.8">SCL</text>
<text x="140.6" y="56.2">VCC</text>
<text x="149.1" y="54.9">20</text>
<text x="115.5" y="60.1">4</text>
<text x="115.5" y="62.7">5</text>
<text x="115.5" y="65.2">6</text>
<text x="120.5" y="61.4">RESET_N</text>
<text x="120.5" y="64">INT_N</text>
<text x="142.6" y="64">C1</text>
<text x="142.6" y="61.4">C2</text>
<text x="149.1" y="62.7">21</text>
<text x="149.1" y="60.1">22</text>
<text x="115.5" y="67.8">7</text>
<text x="115.5" y="70.4">8</text>
<text x="120.5" y="66.5">SPEED</text>
<text x="120.5" y="69.1">VREG3V3</text>
<text x="120.5" y="71.7">SUSPEND</text>
<text x="139.2" y="69.1">VBUS</text>
<text x="142.9" y="71.7">ID</text>
<text x="149.1" y="67.8">19</text>
<text x="149.1" y="70.4">18</text>
<text x="114.4" y="75.6">10</text>
<text x="115.5" y="73">9</text>
<text x="120.5" y="74.3">OE_N/INT_N</text>
<text x="120.5" y="76.8">VM</text>
<text x="120.5" y="74.3">OE_N/I</text>
<text x="127.7" y="74.3">NT_N</text>
<text x="142.3" y="76.8">DP</text>
<text x="149.1" y="75.6">16</text>
<text x="223.9" y="75.6">3</text>
<text x="223.9" y="73">4</text>
<text x="228.9" y="76.8">D+</text>
<text x="228.9" y="74.3">ID</text>
<text x="114.4" y="78.1">11</text>
<text x="114.4" y="80.7">12</text>
<text x="114.4" y="83.3">13</text>
<text x="120.5" y="79.4">VP</text>
<text x="120.5" y="82">RCV</text>
<text x="141.6" y="79.4">DM</text>
<text x="149.1" y="83.3">23</text>
<text x="149.1" y="78.1">15</text>
<text x="223.9" y="80.7">1</text>
<text x="223.9" y="78.1">2</text>
<text x="223.9" y="83.3">5</text>
<text x="228.9" y="82">VUSB</text>
<text x="228.9" y="79.4">D-</text>
<text x="114.4" y="85.9">14</text>
<text x="120.5" y="84.6">SE0/VM</text>
<text x="120.5" y="87.2">DAT/VP</text>
<text x="138.7" y="87.2">AGND</text>
<text x="138.8" y="84.6">CGND</text>
<text x="149.1" y="85.9">17</text>
<text x="228.9" y="84.6">GND</text>
<text x="69.1" y="132.3">7</text>
<text x="69.1" y="137.4">2</text>
<text x="74.1" y="133.6">IN</text>
<text x="81.6" y="133.6">OUT A</text>
<text x="92.4" y="132.3">8</text>
<text x="149" y="132.3">1</text>
<text x="149" y="134.8">2</text>
<text x="149" y="137.4">3</text>
<text x="154" y="133.6">VBUS</text>
<text x="154" y="136.1">D-</text>
<text x="69.1" y="140">1</text>
<text x="74.1" y="141.3">ENA</text>
<text x="74.1" y="138.7">FLG A</text>
<text x="81.7" y="141.3">OUT B</text>
<text x="92.4" y="140">5</text>
<text x="149" y="140">4</text>
<text x="154" y="138.7">D+</text>
<text x="154" y="141.3">GND</text>
<text x="69.1" y="145.2">3</text>
<text x="69.1" y="147.7">4</text>
<text x="74.1" y="146.4">FLG B</text>
<text x="74.1" y="149">ENB</text>
<text x="83.6" y="149">GND</text>
<text x="92.4" y="147.7">6</text>
<text x="215.4" y="190.3">Revision:</text>
<text x="175.5" y="194.1">Size: A4</text>
<text x="175.5" y="196.7">Date:15.3.2009</text>
<text x="215.4" y="196.7">Web:</text>
<text x="215.4" y="194.1">Sheet</text>
<text x="223.2" y="194.1">4</text>
<text x="223.2" y="196.7">www.keil.com/MCB1700</text>
<text x="227.1" y="194.1">of</text>
<text x="232.2" y="194.1">6</text>
</g>
<g font-size="2.2" fill="#851200">
<text x="110.3" y="42.6" transform="rotate(-90 110.3 42.6)">RSTOUTN</text>
<text x="161.9" y="96.7" transform="rotate(-90 161.9 96.7)">DM</text>
<text x="167.1" y="96.7" transform="rotate(-90 167.1 96.7)">DP</text>
<text x="107.7" y="127.7" transform="rotate(-90 107.7 127.7)">P1.22</text>
</g>
<g font-size="2.2">
<text x="134.8" y="87.2" transform="rotate(-90 134.8 87.2)">PPAD</text>
<text x="238" y="84.6" transform="rotate(-90 238 84.6)">GND</text>
<text x="240.6" y="84.6" transform="rotate(-90 240.6 84.6)">GND1</text>
<text x="243.2" y="84.6" transform="rotate(-90 243.2 84.6)">GND2</text>
<text x="245.7" y="84.6" transform="rotate(-90 245.7 84.6)">GND3</text>
<text x="248.3" y="84.6" transform="rotate(-90 248.3 84.6)">GND4</text>
<text x="133.5" y="93.4" transform="rotate(-90 133.5 93.4)">25</text>
<text x="236.7" y="93.5" transform="rotate(-90 236.7 93.5)">GND</text>
<text x="239.3" y="94.7" transform="rotate(-90 239.3 94.7)">GND1</text>
<text x="241.9" y="94.7" transform="rotate(-90 241.9 94.7)">GND2</text>
<text x="244.5" y="94.7" transform="rotate(-90 244.5 94.7)">GND3</text>
<text x="247" y="94.7" transform="rotate(-90 247 94.7)">GND4</text>
</g>
</svg>
